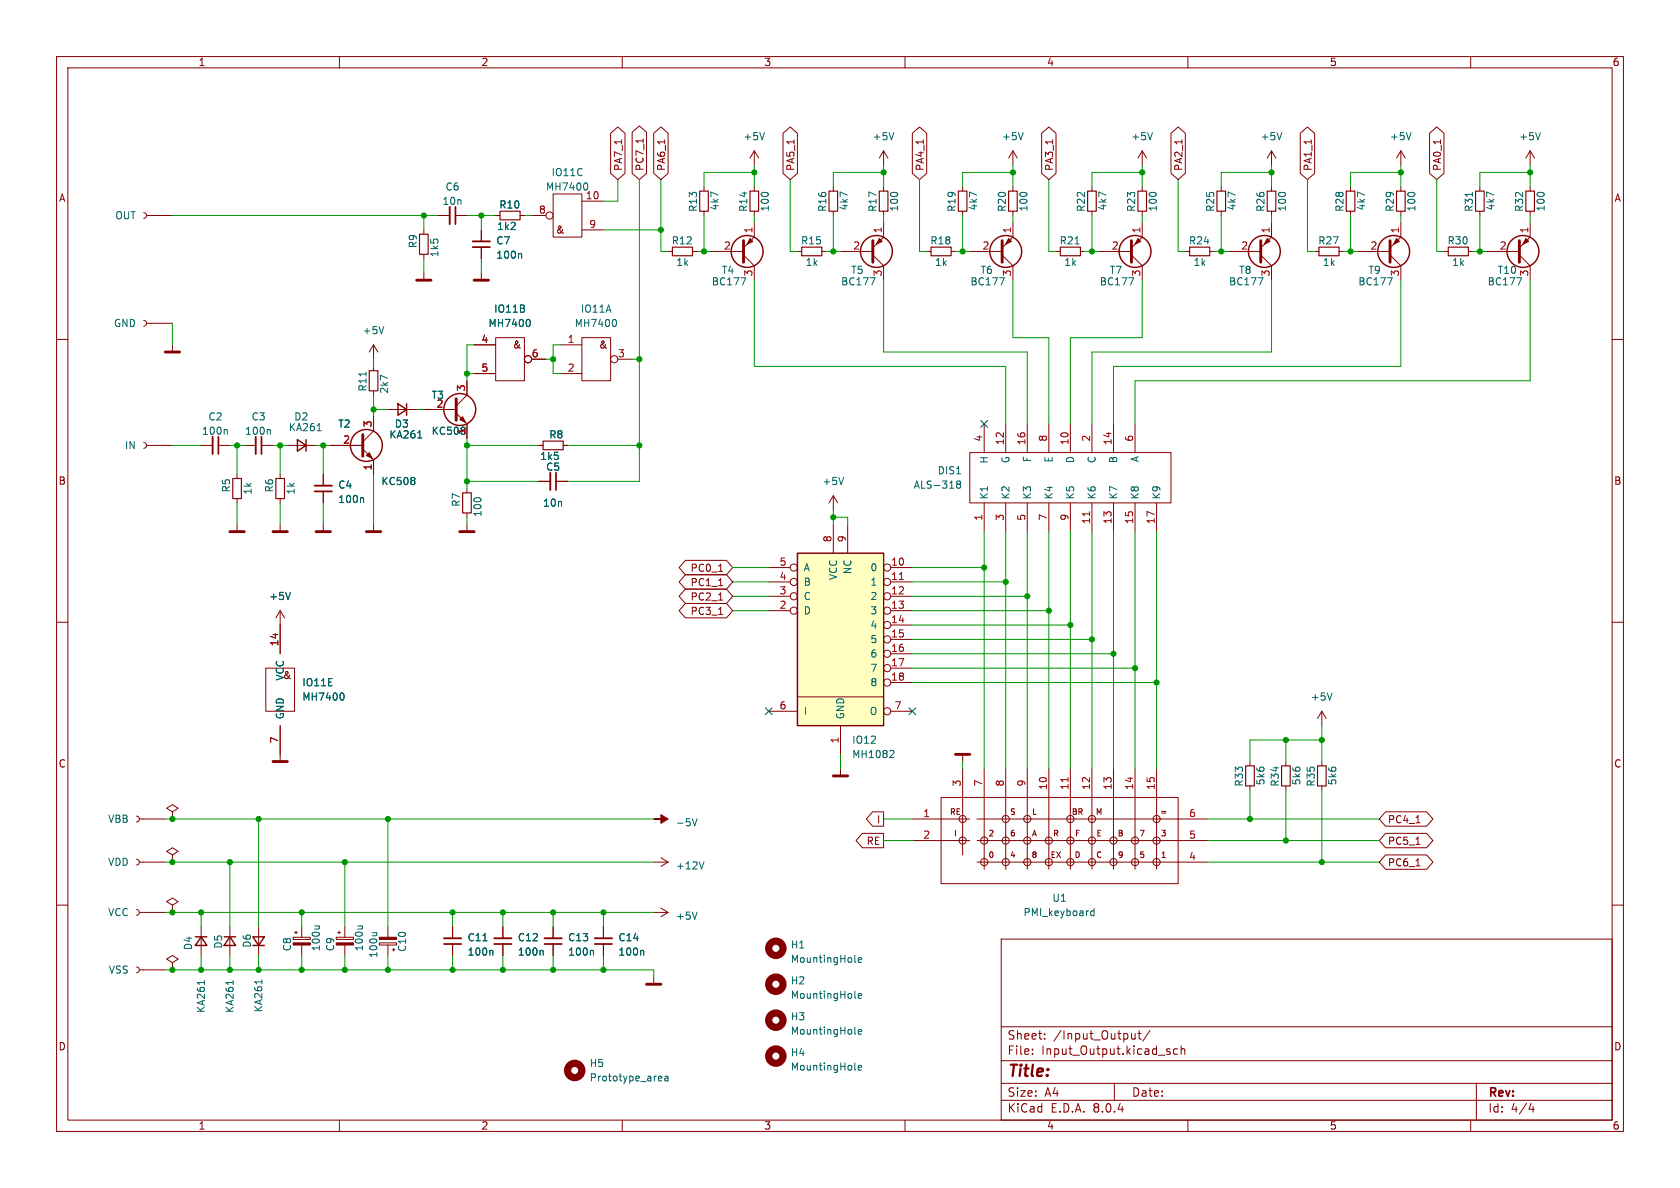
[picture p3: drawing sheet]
<svg xmlns="http://www.w3.org/2000/svg" width="297mm" height="210mm" viewBox="0 0 297 210" stroke-linecap="round" stroke-linejoin="round" font-family="sans-serif">
<g fill="none" stroke="#840000" stroke-width=".18">
<path d="M10 10h277v190h-277zM12 12h273v186h-273zM60 10v2M110 10v2M160 10v2M210 10v2M260 10v2M77.5 38.1h2M80.5 38.1h2M87.6 38.1h.8M91.9 38.1h.8M94 38.1h2.5"/>
<path d="M97.8 34.3h5.1v7.6h-5.1zM102.9 35.6h3.8M270.5 26.7v2.5M270.5 33v.8M270.5 37.3v.8M270.5 26.7l-.8 1.2M270.5 26.7l.8 1.2M10 60h2M74.9 40.6v.8M74.9 45v.7M74.9 48.3v1.2M85.1 40.6v2.1"/>
<path d="M85.1 43.7v2M85.1 48.3v1.2M87.6 59.7h5.1v7.6h-5.1zM102.9 59.7h5v7.6h-5zM102.9 40.6h3.8M285 60h2M68.6 72.4h5.1M74.9 72.4h5.7M80.6 73l1.9 1.9v2.6M82.5 67.3v2.6l-1.9 1.9M83.8 61h3.8M83.8 66h3.8"/>
<path d="M94 63.5h2.5M99.1 61h3.8M99.1 66h3.8M109.2 63.5h2.6M57.1 83.8v2.1M57.1 86.9v2M57.1 92.7v1.3M66 92.7v1.3M82.5 92.7v1.3M10 110h2M285 110h2M233.7 134.6v.8"/>
<path d="M233.7 138.9v.8M10 160h2M285 160h2M35.6 163.8v5.1M40.6 163.8v5.1M59.4 165.7h3.1v.4h-3.1zM59.7 164.8h.5M59.9 164.6v.5M61 163.8v1.9M61 167.1v1.8M67.1 166.7h3v.4h-3zM68.6 163.8v1.9"/>
<path d="M68.6 167.1v1.8M69.3 167.9h.5M69.6 167.6v.5M88.9 163.8v2.1M88.9 166.9v2M97.8 163.8v2.1M97.8 166.9v2M177 166h108v32h-108zM60 198v2M110 198v2M160 198v2M177 194.5h108"/>
<path d="M177 191.5h108M177 187.5h108M177 181.5h108M182.5 186.3v.1M182.5 185.5v.1M184.7 183.6v.1M184.7 182.8v.1M197 191.5v3M200.7 182.7v1M200.7 183.6l-.2 .1-.4-.1M201.2 182.7h.5M201.4 182.2v1.3l.3 .2"/>
<path d="M203.3 182.1l-1.3 2M206.5 185.9l.3 .1 .1 .2-.2 .2h-.3M206.5 185.4l.3 .1M208.2 185.5l-.5-.1-.2 .3v.4l.1 .2h.6M208.8 185.5l.2-.1 .4 .1 .1 .9M208.8 184.9v1.5M210 198v2M260 198v2M261 191.5v6.5M270.7 195l-.4 1.1h.9M271 195.6v1"/>
<circle cx="97.2" cy="38.1" r=".63"/>
<circle cx="93.3" cy="63.5" r=".63"/>
<circle cx="108.6" cy="63.5" r=".63"/>
</g>
<path d="M73.7 49.5h2.5M83.8 49.5h2.6M80.6 70.5v3.8M55.9 94h2.5M64.8 94h2.5M81.3 94h2.5" fill="none" stroke="#840000" stroke-width=".51"/>
<g fill="none" stroke="#840000" stroke-width=".25">
<path d="M70.4 71.4l1.5 1-1.5 1zM71.9 71.4v2M34.5 165.6h2.1M35.6 165.6l1 1.5h-2.1zM39.6 165.6h2.1M40.6 165.6l1.1 1.5h-2.1z"/>
<circle cx="81.3" cy="72.4" r="2.82"/>
</g>
<g fill="none" stroke="#006464" stroke-width=".18">
<path d="M103.6 32.3l.2 .2 .1 .3-.1 .7M272.3 23.4l-.4 1.3M92 44.8l.2 .2v.7M93.4 56.5a.79 .79 0 0 1 0 1.2M108.7 56.5a.79 .79 0 0 1 0 1.2M73.9 77.4h.7M82.1 75.6l.1 .2M64.1 88l.2 .2v.6M36.1 173.3v.8M41.2 173.3v.8M63.2 163.7h.9M64 163.7l.1 .2"/>
<path d="M65.8 164.9h.8M66.5 164.9l.1 .2M95.8 168l.2 .2v.6M104.7 168l.2 .2v.6"/>
</g>
<path d="M79.5 36.6v3M83.6 42.7h3M55.6 85.9h3.1M87.4 165.9h3M96.3 165.9h3" fill="none" stroke="#840000" stroke-width=".33"/>
<path d="M80.5 36.6v3M83.6 43.7h3M55.6 86.9h3.1M87.4 166.9h3M96.3 166.9h3" fill="none" stroke="#840000" stroke-width=".3"/>
<path d="M88.4 37.3h3.5v1.6h-3.5zM269.7 33.8h1.6v3.5h-1.6zM74.2 41.4h1.5v3.6h-1.5zM232.9 135.4h1.5v3.5h-1.5z" fill="none" stroke="#840000" stroke-width=".2"/>
<g fill="#840000" stroke="#840000" stroke-width=".18">
<path d="M67.1 165.7h3v.4h-3z"/>
<path d="M59.4 166.7h3.1v.4h-3.1z"/>
<path d="M81.3 74.2l.5-.5 .5 1z"/>
</g>
<path d="M141 97.8h15.2v30.5h-15.2z" fill="#ffffc2"/>
<g fill="none" stroke="#840000" stroke-width=".18">
<path d="M25.4 37.6l.4 .1 .1 .4-.1 .4-.4 .1M25.9 38.1h4.6M87.6 38.1h.8M91.9 38.1h.8M107.9 23.6l1.3-1.2 1.3 1.2v7l-1.3 1.2-1.3-1.2zM109.9 24.7v.7M111.8 23.4l1.2-1.1 1.3 1.1v7.2l-1.3 1.2-1.2-1.2zM113.7 24.5v.8M115.6 23.6l1.2-1.2 1.3 1.2v7l-1.3 1.2-1.2-1.2zM117.5 24.7v.7M124.5 33v.8M124.5 37.3v.8"/>
<path d="M133.3 39.4v2.5l-1.9 1.9M133.3 26.7v2.5M133.3 33v.8M133.3 37.3v.8M133.3 26.7l-.7 1.2M133.3 26.7l.8 1.2M138.4 23.6l1.3-1.2 1.3 1.2v7l-1.3 1.2-1.3-1.2zM140.4 24.7v.7M147.3 33v.8M147.3 37.3v.8M156.2 39.4v2.5l-1.9 1.9M156.2 26.7v2.5"/>
<path d="M156.2 33v.8M156.2 37.3v.8M156.2 26.7l-.8 1.2M156.2 26.7l.8 1.2M161.3 23.6l1.3-1.2 1.2 1.2v7l-1.2 1.2-1.3-1.2zM163.2 24.7v.7M170.2 33v.8M170.2 37.3v.8M179.1 39.4v2.5l-1.9 1.9M179.1 26.7v2.5M179.1 33v.8M179.1 37.3v.8"/>
<path d="M179.1 26.7l-.8 1.2M179.1 26.7l.7 1.2M184.1 23.6l1.3-1.2 1.3 1.2v7l-1.3 1.2-1.3-1.2zM186.1 24.7v.7M193 33v.8M193 37.3v.8M201.9 39.4v2.5l-1.9 1.9M201.9 26.7v2.5M201.9 33v.8M201.9 37.3v.8M201.9 26.7l-.7 1.2M201.9 26.7l.8 1.2"/>
<path d="M207 23.6l1.3-1.2 1.3 1.2v7l-1.3 1.2-1.3-1.2zM209 24.7v.7M215.9 33v.8M215.9 37.3v.8M224.8 39.4v2.5l-1.9 1.9M224.8 26.7v2.5M224.8 33v.8M224.8 37.3v.8M224.8 26.7l-.8 1.2M224.8 26.7l.8 1.2M229.9 23.6l1.2-1.2 1.3 1.2v7l-1.3 1.2-1.2-1.2zM231.8 24.7v.7"/>
<path d="M238.8 33v.8M238.8 37.3v.8M247.6 39.4v2.5l-1.9 1.9M247.6 26.7v2.5M247.6 33v.8M247.6 37.3v.8M247.6 26.7l-.7 1.2M247.6 26.7l.8 1.2M252.7 23.6l1.3-1.2 1.3 1.2v7l-1.3 1.2-1.3-1.2zM254.7 24.7v.7M261.6 33v.8M261.6 37.3v.8"/>
<path d="M270.5 39.4v2.5l-1.9 1.9M25.4 56.6l.4 .2 .1 .4-.1 .3-.4 .2M25.9 57.2h4.6M85.1 40.6v2.1M85.1 43.7v2M118.1 44.5h.8M122.4 44.5h.8M125.7 44.5h5.7M131.4 45.1l1.9 1.9v2.5M141 44.5h.7M145.3 44.5h.7M148.6 44.5h5.7"/>
<path d="M154.3 45.1l1.9 1.9v2.5M163.8 44.5h.8M168.1 44.5h.8M171.4 44.5h5.8M177.2 45.1l1.9 1.9v2.5M186.7 44.5h.8M191 44.5h.8M194.3 44.5h5.7M200 45.1l1.9 1.9v2.5M209.5 44.5h.8M213.9 44.5h.7M217.2 44.5h5.7"/>
<path d="M222.9 45.1l1.9 1.9v2.5M232.4 44.5h.8M236.7 44.5h.8M240 44.5h5.7M245.7 45.1l1.9 1.9v2.5M255.3 44.5h.7M259.6 44.5h.7M262.9 44.5h5.7M268.6 45.1l1.9 1.9v2.5M25.4 78.2l.4 .2 .1 .3-.1 .4-.4 .1M25.9 78.7h4.6M30.5 61v1.2"/>
<path d="M35.6 78.7h2M38.6 78.7h2M43.2 78.7h2M46.2 78.7h2.1M50.8 78.7h5.1M58.4 78.7h5.7M64.1 79.4l1.9 1.9v2.5M66 73.7v2.5l-1.9 1.9M66 61v2.5M66 64.8v.7M66 69.1v.8M66 61l-.7 1.2"/>
<path d="M66 61l.8 1.2M68.6 72.4h1.8M71.9 72.4h1.8M74.9 72.4h5.7M82.5 67.3v2.6M82.5 74.9v2.6M83.8 61h3.8M83.8 66h3.8M94 63.5h2.5M95.2 78.7h.8M99.6 78.7h.7M174 74.9v5.1"/>
<path d="M177.8 74.9v5.1M181.6 74.9v5.1M185.4 74.9v5.1M189.2 74.9v5.1M193 74.9v5.1M196.8 74.9v5.1M200.7 74.9v5.1M41.9 83.8v.8M41.9 88.1v.8M41.9 92.7v1.3M49.5 83.8v.8M49.5 88.1v.8"/>
<path d="M49.5 92.7v1.3M57.1 83.8v2.1M57.1 86.9v2M82.5 86.4v.7M82.5 90.7v.7M95.2 85.1h2.1M98.3 85.1h2M121.2 99.1h7.2l1.1 1.2-1.1 1.3h-7.2l-1.1-1.3zM147.3 87.6v2.6M147.3 92.7v5.1M147.3 87.6l-.7 1.3M147.3 87.6l.8 1.3"/>
<path d="M149.9 92.7v5.1M171.4 80h35.6v8.9h-35.6zM174 88.9v5.1M177.8 88.9v5.1M181.6 88.9v5.1M185.4 88.9v5.1M189.2 88.9v5.1M193 88.9v5.1M196.8 88.9v5.1M200.7 88.9v5.1M204.5 88.9v5.1M47 118.1h5.1v7.6h-5.1z"/>
<path d="M49.5 108v7.6M49.5 108l-.7 1.2M49.5 108l.8 1.2M121.2 101.6h7.2l1.1 1.3-1.1 1.2h-7.2l-1.1-1.2zM121.2 106.7h7.2l1.1 1.3-1.1 1.2h-7.2l-1.1-1.2zM121.2 104.1h7.2l1.1 1.3-1.1 1.3h-7.2l-1.1-1.3zM127 103.5h.8M127 108.6h.8M127 106.1h.8M127 101h.8M135.9 100.3h3.8M135.9 102.9h3.8"/>
<path d="M135.9 105.4h3.8M135.9 108h3.8M157.5 100.3h3.8M157.5 102.9h3.8M157.5 105.4h3.8M157.5 108h3.8M157.5 110.5h3.8M157.5 113h3.8M157.5 115.6h3.8M157.5 118.1h3.8M49.5 128.3v6.3M135.9 125.7h5.1"/>
<path d="M141 123.2h15.2M148.6 128.3v5.1M148.6 135.9v1.3M157.5 120.7h3.8M157.5 125.7h3.8M170.2 133.4v1.2M170.2 135.9v15.2M174 135.9v17.8M177.8 135.9v17.8M181.6 135.9v17.8M185.4 135.9v17.8M189.2 135.9v17.8"/>
<path d="M193 135.9v17.8M196.8 135.9v17.8M200.7 135.9v17.8M204.5 135.9v17.8M221 134.6v.8M221 138.9v.8M227.3 134.6v.8M227.3 138.9v.8M233.7 125.7l-.8 1.3M233.7 125.7v2.6M233.7 125.7l.7 1.3M24.1 144.3l.4 .1 .1 .4-.1 .3-.4 .2"/>
<path d="M24.1 151.9l.4 .1 .1 .4-.1 .4-.4 .1M24.6 144.8h4.6M24.6 152.4h4.6M30.5 143.5l1-.6-1-.7-1 .7 1 .6v1.3M30.5 144.8h.1M30.5 151.1l1-.6-1-.6-1 .6 1 .6v1.3M30.5 152.4h.1M115.6 152.4h2.5M116.8 151.6l1.3 .8M118.1 152.4l-1.3 .8M152.5 147.3h3.7v2.6h-3.7l-1.2-1.3zM154.3 143.5h1.9v2.6h-1.9l-1.1-1.3z"/>
<path d="M161.3 144.8h10.1M161.3 148.6h10.1M166.4 141h41.9v15.2h-41.9zM172.7 144.8h40.7M172.7 152.4h40.7M172.7 148.6h40.7M245 143.5h7.2l1.1 1.3-1.1 1.3h-7.2l-1.2-1.3zM245 147.3h7.2l1.1 1.3-1.1 1.3h-7.2l-1.2-1.3zM245 151.1h7.2l1.1 1.3-1.1 1.3h-7.2l-1.2-1.3zM250.3 145.5h.8M250.3 149.3h.8M250.3 153.1h.8"/>
<path d="M24.1 160.8l.4 .1 .1 .4-.1 .3-.4 .2M24.1 170.9l.4 .2 .1 .4-.1 .3-.4 .2M24.6 161.3h4.6M24.6 171.5h4.6M30.5 170.2l1-.7-1-.6-1 .6 1 .7v1.3M30.5 171.5h.1M30.5 160l1-.6-1-.6-1 .6 1 .6v1.3M30.5 161.3h.1M45.7 163.8v5.1M51.8 165.7h3.1v.4h-3.1zM52.1 164.8h.5M52.3 164.6v.5"/>
<path d="M53.3 163.8v1.9M53.3 167.1v1.8M80 163.8v2.1M80 166.9v2M88.9 163.8v2.1M88.9 166.9v2M97.8 163.8v2.1M97.8 166.9v2M106.7 163.8v2.1M106.7 166.9v2M115.6 161.3h2.5M115.6 172.7v1.3"/>
<path d="M116.8 160.5l1.3 .8M118.1 161.3l-1.3 .8"/>
<circle cx="93.3" cy="63.5" r=".63"/>
<circle cx="140.3" cy="100.3" r=".63"/>
<circle cx="140.3" cy="102.9" r=".63"/>
<circle cx="140.3" cy="107.9" r=".63"/>
<circle cx="140.3" cy="105.4" r=".63"/>
<circle cx="156.8" cy="118.1" r=".63"/>
<circle cx="156.8" cy="102.9" r=".63"/>
<circle cx="156.8" cy="115.6" r=".63"/>
<circle cx="156.8" cy="110.5" r=".63"/>
<circle cx="156.8" cy="107.9" r=".63"/>
<circle cx="156.8" cy="113" r=".63"/>
<circle cx="156.8" cy="100.3" r=".63"/>
<circle cx="156.8" cy="105.4" r=".63"/>
<circle cx="156.8" cy="120.6" r=".63"/>
<circle cx="156.8" cy="125.7" r=".63"/>
<circle cx="170.2" cy="144.8" r=".63"/>
<circle cx="170.2" cy="148.6" r=".63"/>
<circle cx="174" cy="152.4" r=".63"/>
<circle cx="174" cy="148.6" r=".63"/>
<circle cx="177.8" cy="148.6" r=".63"/>
<circle cx="177.8" cy="152.4" r=".63"/>
<circle cx="177.8" cy="144.8" r=".63"/>
<circle cx="181.6" cy="152.4" r=".63"/>
<circle cx="181.6" cy="148.6" r=".63"/>
<circle cx="181.6" cy="144.8" r=".63"/>
<circle cx="185.4" cy="152.4" r=".63"/>
<circle cx="185.4" cy="148.6" r=".63"/>
<circle cx="189.2" cy="152.4" r=".63"/>
<circle cx="189.2" cy="144.8" r=".63"/>
<circle cx="189.2" cy="148.6" r=".63"/>
<circle cx="193" cy="152.4" r=".63"/>
<circle cx="193" cy="144.8" r=".63"/>
<circle cx="193" cy="148.6" r=".63"/>
<circle cx="196.8" cy="148.6" r=".63"/>
<circle cx="196.8" cy="152.4" r=".63"/>
<circle cx="200.7" cy="148.6" r=".63"/>
<circle cx="200.7" cy="152.4" r=".63"/>
<circle cx="204.5" cy="148.6" r=".63"/>
<circle cx="204.5" cy="152.4" r=".63"/>
<circle cx="204.5" cy="144.8" r=".63"/>
</g>
<g fill="none" stroke="#840000" stroke-width=".25">
<path d="M52.6 77.7l1.5 1-1.5 1.1zM54.1 77.7v2.1M141 97.8h15.2v30.5h-15.2zM44.7 165.6h2l-1 1.5zM44.7 167.1h2"/>
<circle cx="132.1" cy="44.4" r="2.82"/>
<circle cx="154.9" cy="44.4" r="2.82"/>
<circle cx="177.8" cy="44.4" r="2.82"/>
<circle cx="200.7" cy="44.4" r="2.82"/>
<circle cx="223.5" cy="44.4" r="2.82"/>
<circle cx="246.4" cy="44.4" r="2.82"/>
<circle cx="269.2" cy="44.4" r="2.82"/>
<circle cx="64.8" cy="78.7" r="2.82"/>
</g>
<path d="M192.6 90.5v.7M159 102.5h.7M188.8 137.5v.7" fill="none" stroke="#a90000" stroke-width=".18"/>
<g fill="none" stroke="#006464" stroke-width=".18">
<path d="M135.2 23.4l-.5 1.3M158 23.4l-.4 1.3M180.9 23.4l-.4 1.3M203.7 23.4l-.4 1.3M226.6 23.4l-.4 1.3M249.5 23.4l-.5 1.3M260.3 34v.7M67.9 57.7l-.5 1.3M92 44.8l.2 .2v.7M93.4 56.5a.79 .79 0 0 1 0 1.2M131 49.1h.8l-.5 1.3M153.8 49.1h.9l-.6 1.3"/>
<path d="M176.7 49.1h.8l-.5 1.3M190.1 43.1h.7M199.6 49.1h.8l-.5 1.3M222.4 49.1h.9l-.6 1.3M245.3 49.1h.8l-.5 1.3M268.1 49.1h.9l-.6 1.3M40 75.9l.2 .2v.7M47.6 75.9l.2 .2v.7M56.1 76.1h.7M64.7 65.8v.7M73.9 77.4h.7M82.1 75.6l.1 .2"/>
<path d="M64.1 88l.2 .2v.6M73.2 84.5l.1 .1-.1 .3M73.2 85l.1 .2-.1 .4M149.1 84.4l-.4 1.3M169.3 85.6l-.2-.3 .2-.3h.3l.2 .3-.2 .3M169.3 85.6l-.2 .2v.3l.2 .2h.3l.2-.2v-.4l-.2-.1M169.3 85.6h.3M51.3 104.7l-.4 1.3M60.5 122.5a.79 .79 0 0 1 0 1.3M157.5 132.7h.4l.1 .3-.8 .9h.8M235.5 122.5l-.4 1.3M122.4 144.7l.4 1.3 .4-1.3"/>
<path d="M124.5 152.3l-.5 1.3M46.3 173.2v.7M55.6 163.7h.9M56.3 163.7l.2 .2M85.4 166.3h.7M87 168l.1 .2v.6M95.8 168l.2 .2v.6M104.7 168l.2 .2v.6M113.6 168l.2 .2v.6M123.2 161.2l-.4 1.3M151.1 176.3l.2 .2M151.1 169.9l.2 .2"/>
<path d="M151.7 176.1l.6-.2v-.2l-.4-.1-.2 .2 .1 .6h.5M151.7 169.7l.6-.1v-.3h-.4l-.2 .2 .1 .6h.5M193.4 160.6v1.3M193.4 161.1l-.4-.1-.2 .3 .1 .5h.5M116.6 190.2l.4 .1v.2l-.6 .2M117 191l-.4 .1M117.6 190.3h.4l.1 .8M118.1 190.5l-.4 .1-.2 .2 .2 .3 .4-.1M151.1 189l.2 .2M151.1 182.6l.2 .2M151.7 182.4l.6-.1v-.3h-.4l-.2 .2 .1 .6h.5M151.7 188.8l.6-.2v-.2l-.4-.1-.2 .2 .1 .6h.5"/>
</g>
<g fill="none" stroke="#840000" stroke-width=".51">
<path d="M131.4 42.5v3.9M154.3 42.5v3.9M177.2 42.5v3.9M200 42.5v3.9M222.9 42.5v3.9M245.7 42.5v3.9M268.6 42.5v3.9M29.2 62.2h2.5M64.1 76.8v3.8M40.6 94h2.6M48.3 94h2.5M48.3 134.6h2.5"/>
<path d="M147.3 137.2h2.6M168.9 133.4h2.5M114.3 174h2.5"/>
</g>
<g fill="none" stroke="#840000" stroke-width=".2">
<path d="M123.7 33.8h1.5v3.5h-1.5zM132.6 33.8h1.5v3.5h-1.5zM146.6 33.8h1.5v3.5h-1.5zM155.4 33.8h1.6v3.5h-1.6zM169.4 33.8h1.5v3.5h-1.5zM178.3 33.8h1.5v3.5h-1.5zM192.3 33.8h1.5v3.5h-1.5zM201.2 33.8h1.5v3.5h-1.5zM215.1 33.8h1.6v3.5h-1.6zM224 33.8h1.6v3.5h-1.6zM238 33.8h1.5v3.5h-1.5zM246.9 33.8h1.5v3.5h-1.5z"/>
<path d="M260.9 33.8h1.5v3.5h-1.5zM118.9 43.7h3.5v1.5h-3.5zM141.7 43.7h3.6v1.5h-3.6zM164.6 43.7h3.5v1.5h-3.5zM187.5 43.7h3.5v1.5h-3.5zM210.3 43.7h3.6v1.5h-3.6zM233.2 43.7h3.5v1.5h-3.5zM256 43.7h3.6v1.5h-3.6zM65.3 65.5h1.5v3.6h-1.5zM96 78h3.6v1.5h-3.6zM41.1 84.6h1.6v3.5h-1.6zM48.8 84.6h1.5v3.5h-1.5z"/>
<path d="M81.8 87.1h1.5v3.6h-1.5zM220.2 135.4h1.5v3.5h-1.5zM226.6 135.4h1.5v3.5h-1.5z"/>
</g>
<path d="M37.6 77.2v3.1M45.2 77.2v3.1M97.3 83.6v3M78.5 165.9h3M105.2 165.9h3" fill="none" stroke="#840000" stroke-width=".33"/>
<path d="M38.6 77.2v3.1M46.2 77.2v3.1M98.3 83.6v3M78.5 166.9h3M105.2 166.9h3" fill="none" stroke="#840000" stroke-width=".3"/>
<g fill="#840000" stroke="#840000" stroke-width=".18">
<path d="M51.8 166.7h3.1v.4h-3.1z"/>
<path d="M246.9 42.2l.5 .5-1 .5z"/>
<path d="M65.3 80l.5 1-1-.5z"/>
<path d="M115.6 144.8h1.2v-.8l1.3 .8-1.3 .7v-.7z"/>
<path d="M178.3 42.2l.5 .5-1 .5z"/>
<path d="M155.4 42.2l.6 .5-1.1 .5z"/>
<path d="M224 42.2l.5 .5-1 .5z"/>
<path d="M201.2 42.2l.5 .5-1 .5z"/>
<path d="M132.6 42.2l.5 .5-1 .5z"/>
<path d="M269.7 42.2l.6 .5-1.1 .5z"/>
</g>
<g fill="none" stroke="#840000" stroke-width="1.3">
<circle cx="137.2" cy="167.6" r="1.27"/>
<circle cx="137.2" cy="174" r="1.27"/>
<circle cx="101.6" cy="189.2" r="1.27"/>
<circle cx="137.2" cy="186.7" r="1.27"/>
<circle cx="137.2" cy="180.3" r="1.27"/>
</g>
<g fill="none" stroke="#009600" stroke-width=".18">
<path d="M30.5 38.1h47M74.9 38.1v2.5M82.5 38.1h5.1M85.1 38.1v2.5M92.7 38.1h1.3M109.2 31.8v3.8h-2.5M113 31.8v53.3h-12.7M116.8 31.8v12.7h1.3M124.5 38.1v6.4M133.3 30.5h-8.8v2.5M133.3 29.2v3.8M133.3 38.1v1.3"/>
<path d="M139.7 31.8v12.7h1.3M147.3 38.1v6.4M156.2 30.5h-8.9v2.5M156.2 29.2v3.8M156.2 38.1v1.3M162.6 31.8v12.7h1.2M170.2 38.1v6.4M179.1 30.5h-8.9v2.5M179.1 29.2v3.8M179.1 38.1v1.3M185.4 31.8v12.7h1.3M193 38.1v6.4"/>
<path d="M201.9 30.5h-8.9v2.5M201.9 29.2v3.8M201.9 38.1v1.3M208.3 31.8v12.7h1.2M215.9 38.1v6.4M224.8 29.2v3.8M224.8 38.1v1.3M224.8 30.5h-8.9v2.5M231.1 31.8v12.7h1.3M238.8 38.1v6.4M247.6 29.2v3.8M247.6 38.1v1.3"/>
<path d="M247.6 30.5h-8.8v2.5M254 31.8v12.7h1.3M261.6 38.1v6.4M270.5 29.2v3.8M270.5 38.1v1.3M270.5 30.5h-8.9v2.5M30.5 57.2v3.8M74.9 45.7v2.6M85.1 45.7v2.6M106.7 40.6h10.1M123.2 44.5h2.5M133.3 49.5v15.3h44.5v10.1"/>
<path d="M146 44.5h2.6M156.2 49.5v12.7h25.4v12.7M168.9 44.5h2.5M179.1 49.5v10.2h6.3v15.2M191.8 44.5h2.5M201.9 49.5v10.2h-12.7v15.2M214.6 44.5h2.6M224.8 49.5v12.7h-31.8v12.7M237.5 44.5h2.5M247.6 49.5v15.3h-50.8v10.1M260.3 44.5h2.6M270.5 49.5v17.8h-69.8v7.6"/>
<path d="M30.5 78.7h5.1M40.6 78.7h2.6M41.9 78.7v5.1M48.3 78.7h2.5M49.5 78.7v5.1M55.9 78.7h2.5M57.1 78.7v5.1M66 63.5v1.3M66 69.9v3.8M66 72.4h2.6M73.7 72.4h1.2M82.5 78.7h12.7"/>
<path d="M82.5 77.5v8.9M82.5 66h1.3M83.8 61h-1.3v6.3M96.5 63.5h1.3M99.1 61h-1.3v5h1.3M100.3 78.7h12.7M111.8 63.5h1.2M41.9 88.9v3.8M49.5 88.9v3.8M57.1 88.9v3.8M66 83.8v8.9M82.5 85.1h12.7"/>
<path d="M82.5 91.4v1.3M147.3 91.4h2.6v1.3M147.3 90.2v2.5M174 94v41.9M177.8 94v41.9M181.6 94v41.9M185.4 94v41.9M189.2 94v41.9M193 94v41.9M196.8 94v41.9M200.7 94v41.9M204.5 94v41.9"/>
<path d="M129.5 100.3h6.4M129.5 102.9h6.4M129.5 105.4h6.4M129.5 108h6.4M161.3 100.3h12.7M161.3 102.9h16.5M161.3 105.4h20.3M161.3 108h24.1M161.3 118.1h39.4M161.3 115.6h35.5M161.3 110.5h27.9M161.3 113h31.7"/>
<path d="M148.6 133.4v2.5M161.3 120.7h43.2M170.2 134.6v1.3M221 139.7v5.1M227.3 130.8v3.8M227.3 139.7v8.9M233.7 130.8h-12.7v3.8M233.7 128.3v6.3M233.7 139.7v12.7M29.2 152.4h86.4M29.2 144.8h86.4M40.6 152.4v11.4"/>
<path d="M45.7 144.8v19M61 152.4v11.4M68.6 144.8v19M156.2 144.8h5.1M156.2 148.6h5.1M213.4 152.4h30.4M213.4 144.8h30.4M213.4 148.6h30.4M29.2 171.5h86.4v1.2M29.2 161.3h86.4M35.6 161.3v2.5M35.6 168.9v2.6"/>
<path d="M40.6 168.9v2.6M45.7 168.9v2.6M53.3 161.3v2.5M53.3 168.9v2.6M61 168.9v2.6M68.6 168.9v2.6M80 161.3v2.5M80 168.9v2.6M88.9 161.3v2.5M88.9 168.9v2.6M97.8 161.3v2.5M97.8 168.9v2.6"/>
<path d="M106.7 161.3v2.5M106.7 168.9v2.6"/>
</g>
<path d="M173.4 74.3l1.2 1.2M174.6 74.3l-1.2 1.2M135.3 125.1l1.2 1.2M136.5 125.1l-1.2 1.2M160.7 125.1l1.2 1.2M161.9 125.1l-1.2 1.2" fill="none" stroke="#000084" stroke-width=".18"/>
<g fill="#009600" stroke="#009600" stroke-width=".18">
<circle cx="82.5" cy="66" r=".46"/>
<circle cx="85.1" cy="38.1" r=".46"/>
<circle cx="97.8" cy="63.5" r=".46"/>
<circle cx="30.5" cy="152.4" r=".46"/>
<circle cx="30.5" cy="144.8" r=".46"/>
<circle cx="61" cy="171.5" r=".46"/>
<circle cx="40.6" cy="152.4" r=".46"/>
<circle cx="45.7" cy="144.8" r=".46"/>
<circle cx="80" cy="161.3" r=".46"/>
<circle cx="80" cy="171.5" r=".46"/>
<circle cx="97.8" cy="161.3" r=".46"/>
<circle cx="61" cy="152.4" r=".46"/>
<circle cx="53.3" cy="161.3" r=".46"/>
<circle cx="68.6" cy="144.8" r=".46"/>
<circle cx="106.7" cy="161.3" r=".46"/>
<circle cx="68.6" cy="171.5" r=".46"/>
<circle cx="88.9" cy="171.5" r=".46"/>
<circle cx="88.9" cy="161.3" r=".46"/>
<circle cx="97.8" cy="171.5" r=".46"/>
<circle cx="106.7" cy="171.5" r=".46"/>
<circle cx="49.5" cy="78.7" r=".46"/>
<circle cx="74.9" cy="38.1" r=".46"/>
<circle cx="41.9" cy="78.7" r=".46"/>
<circle cx="57.1" cy="78.7" r=".46"/>
<circle cx="66" cy="72.4" r=".46"/>
<circle cx="82.5" cy="78.7" r=".46"/>
<circle cx="82.5" cy="85.1" r=".46"/>
<circle cx="45.7" cy="171.5" r=".46"/>
<circle cx="53.3" cy="171.5" r=".46"/>
<circle cx="30.5" cy="171.5" r=".46"/>
<circle cx="35.6" cy="171.5" r=".46"/>
<circle cx="30.5" cy="161.3" r=".46"/>
<circle cx="35.6" cy="161.3" r=".46"/>
<circle cx="40.6" cy="171.5" r=".46"/>
<circle cx="196.8" cy="115.6" r=".46"/>
<circle cx="200.7" cy="118.1" r=".46"/>
<circle cx="204.5" cy="120.7" r=".46"/>
<circle cx="227.3" cy="130.8" r=".46"/>
<circle cx="233.7" cy="152.4" r=".46"/>
<circle cx="227.3" cy="148.6" r=".46"/>
<circle cx="215.9" cy="44.5" r=".46"/>
<circle cx="233.7" cy="130.8" r=".46"/>
<circle cx="221" cy="144.8" r=".46"/>
<circle cx="174" cy="100.3" r=".46"/>
<circle cx="177.8" cy="102.9" r=".46"/>
<circle cx="181.6" cy="105.4" r=".46"/>
<circle cx="147.3" cy="91.4" r=".46"/>
<circle cx="156.2" cy="30.5" r=".46"/>
<circle cx="170.2" cy="44.5" r=".46"/>
<circle cx="147.3" cy="44.5" r=".46"/>
<circle cx="179.1" cy="30.5" r=".46"/>
<circle cx="193" cy="44.5" r=".46"/>
<circle cx="201.9" cy="30.5" r=".46"/>
<circle cx="113" cy="78.7" r=".46"/>
<circle cx="113" cy="63.5" r=".46"/>
<circle cx="124.5" cy="44.5" r=".46"/>
<circle cx="116.8" cy="40.6" r=".46"/>
<circle cx="133.3" cy="30.5" r=".46"/>
<circle cx="185.4" cy="108" r=".46"/>
<circle cx="193" cy="113" r=".46"/>
<circle cx="189.2" cy="110.5" r=".46"/>
<circle cx="247.6" cy="30.5" r=".46"/>
<circle cx="261.6" cy="44.5" r=".46"/>
<circle cx="270.5" cy="30.5" r=".46"/>
<circle cx="238.8" cy="44.5" r=".46"/>
<circle cx="224.8" cy="30.5" r=".46"/>
</g>
<text font-size="2.8" fill="#840000" x="178" y="190.9">Title:</text>
<g font-size="2.1" fill="#840000">
<text x="178" y="184">Sheet:</text>
<text x="186.2" y="184">/Input_Output/</text>
<text x="178" y="186.7">File:</text>
<text x="184.1" y="186.7">Input_Output.kicad_sch</text>
<text x="178" y="196.9">KiCad</text>
<text x="178" y="194.1">Size:</text>
<text x="184.7" y="194.1">A4</text>
<text x="185.7" y="196.9">E.D.A.</text>
<text x="193.3" y="196.9">8.0.4</text>
<text x="200" y="194.1">Date:</text>
<text x="263" y="194.3">Rev:</text>
<text x="263" y="196.9">Id:</text>
<text x="267.1" y="196.9">4/4</text>
</g>
<g font-size="1.8" fill="#840000">
<text x="35" y="11.9">1</text>
<text x="85" y="11.9">2</text>
<text x="135" y="11.9">3</text>
<text x="185" y="11.9">4</text>
<text x="235" y="11.9">5</text>
<text x="285" y="11.9">6</text>
<text x="10.3" y="35.9">A</text>
<text x="110.2" y="30.3" transform="rotate(-90 110.2 30.3)">PA7_1</text>
<text x="114" y="30.3" transform="rotate(-90 114 30.3)">PC7_1</text>
<text x="117.8" y="30.3" transform="rotate(-90 117.8 30.3)">PA6_1</text>
<text x="140.7" y="30.3" transform="rotate(-90 140.7 30.3)">PA5_1</text>
<text x="163.5" y="30.3" transform="rotate(-90 163.5 30.3)">PA4_1</text>
<text x="186.4" y="30.3" transform="rotate(-90 186.4 30.3)">PA3_1</text>
<text x="209.2" y="30.3" transform="rotate(-90 209.2 30.3)">PA2_1</text>
<text x="232.1" y="30.3" transform="rotate(-90 232.1 30.3)">PA1_1</text>
<text x="255" y="30.3" transform="rotate(-90 255 30.3)">PA0_1</text>
<text x="285.3" y="35.9">A</text>
<text x="98.2" y="41.5">&amp;</text>
<text x="90.5" y="61.8">&amp;</text>
<text x="105.8" y="61.8">&amp;</text>
<text x="10.3" y="85.9">B</text>
<text x="285.3" y="85.9">B</text>
<text x="122" y="101.3">PC0_1</text>
<text x="122" y="103.8">PC1_1</text>
<text x="122" y="106.4">PC2_1</text>
<text x="122" y="108.9">PC3_1</text>
<text x="10.3" y="135.9">C</text>
<text x="285.3" y="135.9">C</text>
<text x="153.1" y="149.5">RE</text>
<text x="154.9" y="145.7">I</text>
<text x="245.3" y="145.7">PC4_1</text>
<text x="245.3" y="149.5">PC5_1</text>
<text x="245.3" y="153.4">PC6_1</text>
<text x="10.3" y="185.9">D</text>
<text x="285.3" y="185.9">D</text>
<text x="35" y="199.9">1</text>
<text x="85" y="199.9">2</text>
<text x="135" y="199.9">3</text>
<text x="185" y="199.9">4</text>
<text x="235" y="199.9">5</text>
<text x="285" y="199.9">6</text>
</g>
<g font-size="1.8" fill="#006464">
<text x="131.3" y="25">+5V</text>
<text x="154.2" y="25">+5V</text>
<text x="177" y="25">+5V</text>
<text x="199.9" y="25">+5V</text>
<text x="222.8" y="25">+5V</text>
<text x="245.6" y="25">+5V</text>
<text x="268.5" y="25">+5V</text>
<text x="78.7" y="33.9">C6</text>
<text x="96.4" y="33.9">MH7400</text>
<text x="97.4" y="31.3">IO11C</text>
<text x="103.5" y="35.3">10</text>
<text x="20.3" y="39">OUT</text>
<text x="78.1" y="36.4">10n</text>
<text x="87.8" y="40.9">1k2</text>
<text x="88.2" y="37.1">R10</text>
<text x="123.4" y="37.6" transform="rotate(-90 123.4 37.6)">R13</text>
<text x="127.2" y="37.3" transform="rotate(-90 127.2 37.3)">4k7</text>
<text x="132.3" y="37.6" transform="rotate(-90 132.3 37.6)">R14</text>
<text x="136.1" y="37.5" transform="rotate(-90 136.1 37.5)">100</text>
<text x="146.3" y="37.6" transform="rotate(-90 146.3 37.6)">R16</text>
<text x="150.1" y="37.3" transform="rotate(-90 150.1 37.3)">4k7</text>
<text x="155.2" y="37.6" transform="rotate(-90 155.2 37.6)">R17</text>
<text x="159" y="37.5" transform="rotate(-90 159 37.5)">100</text>
<text x="169.1" y="37.6" transform="rotate(-90 169.1 37.6)">R19</text>
<text x="172.9" y="37.3" transform="rotate(-90 172.9 37.3)">4k7</text>
<text x="178" y="37.6" transform="rotate(-90 178 37.6)">R20</text>
<text x="181.8" y="37.5" transform="rotate(-90 181.8 37.5)">100</text>
<text x="192" y="37.6" transform="rotate(-90 192 37.6)">R22</text>
<text x="195.8" y="37.3" transform="rotate(-90 195.8 37.3)">4k7</text>
<text x="200.9" y="37.6" transform="rotate(-90 200.9 37.6)">R23</text>
<text x="204.7" y="37.5" transform="rotate(-90 204.7 37.5)">100</text>
<text x="214.9" y="37.6" transform="rotate(-90 214.9 37.6)">R25</text>
<text x="218.7" y="37.3" transform="rotate(-90 218.7 37.3)">4k7</text>
<text x="223.7" y="37.6" transform="rotate(-90 223.7 37.6)">R26</text>
<text x="227.6" y="37.5" transform="rotate(-90 227.6 37.5)">100</text>
<text x="237.7" y="37.6" transform="rotate(-90 237.7 37.6)">R28</text>
<text x="241.5" y="37.3" transform="rotate(-90 241.5 37.3)">4k7</text>
<text x="246.6" y="37.6" transform="rotate(-90 246.6 37.6)">R29</text>
<text x="250.4" y="37.5" transform="rotate(-90 250.4 37.5)">100</text>
<text x="260.6" y="37.6" transform="rotate(-90 260.6 37.6)">R31</text>
<text x="264.4" y="37.3" transform="rotate(-90 264.4 37.3)">4k7</text>
<text x="269.5" y="37.6" transform="rotate(-90 269.5 37.6)">R32</text>
<text x="273.3" y="37.5" transform="rotate(-90 273.3 37.5)">100</text>
<text x="73.9" y="44" transform="rotate(-90 73.9 44)">R9</text>
<text x="77.7" y="45.6" transform="rotate(-90 77.7 45.6)">1k5</text>
<text x="87.6" y="43.4">C7</text>
<text x="87.6" y="45.9">100n</text>
<text x="118.7" y="43.4">R12</text>
<text x="119.5" y="47.2">1k</text>
<text x="141.5" y="43.4">R15</text>
<text x="142.3" y="47.2">1k</text>
<text x="164.4" y="43.4">R18</text>
<text x="165.2" y="47.2">1k</text>
<text x="187.2" y="43.4">R21</text>
<text x="188" y="47.2">1k</text>
<text x="210.1" y="43.4">R24</text>
<text x="210.9" y="47.2">1k</text>
<text x="233" y="43.4">R27</text>
<text x="233.8" y="47.2">1k</text>
<text x="255.8" y="43.4">R30</text>
<text x="256.6" y="47.2">1k</text>
<text x="125.7" y="50.6">BC177</text>
<text x="127.5" y="48.6">T4</text>
<text x="148.6" y="50.6">BC177</text>
<text x="150.4" y="48.6">T5</text>
<text x="171.5" y="50.6">BC177</text>
<text x="173.2" y="48.6">T6</text>
<text x="194.3" y="50.6">BC177</text>
<text x="196.1" y="48.6">T7</text>
<text x="217.2" y="50.6">BC177</text>
<text x="219" y="48.6">T8</text>
<text x="240" y="50.6">BC177</text>
<text x="241.8" y="48.6">T9</text>
<text x="262.9" y="50.6">BC177</text>
<text x="264.7" y="48.6">T10</text>
<text x="20" y="58">GND</text>
<text x="64" y="59.3">+5V</text>
<text x="86.3" y="58">MH7400</text>
<text x="87.3" y="55.5">IO11B</text>
<text x="101.5" y="58">MH7400</text>
<text x="102.6" y="55.5">IO11A</text>
<text x="65" y="69.3" transform="rotate(-90 65 69.3)">R11</text>
<text x="68.8" y="69.7" transform="rotate(-90 68.8 69.7)">2k7</text>
<text x="76.2" y="70.7">T3</text>
<text x="35.6" y="77.1">100n</text>
<text x="36.8" y="74.5">C2</text>
<text x="43.2" y="77.1">100n</text>
<text x="44.4" y="74.5">C3</text>
<text x="51" y="76.4">KA261</text>
<text x="51.9" y="74.5">D2</text>
<text x="59.7" y="75.8">T2</text>
<text x="68.7" y="77.7">KA261</text>
<text x="69.7" y="75.8">D3</text>
<text x="76.2" y="77.1">KC508</text>
<text x="97" y="77.7">R8</text>
<text x="22" y="79.6">IN</text>
<text x="95.4" y="81.5">1k5</text>
<text x="96.4" y="83.4">C5</text>
<text x="174.9" y="82.1" transform="rotate(-90 174.9 82.1)">H</text>
<text x="178.7" y="82" transform="rotate(-90 178.7 82)">G</text>
<text x="182.5" y="81.8" transform="rotate(-90 182.5 81.8)">F</text>
<text x="186.3" y="81.9" transform="rotate(-90 186.3 81.9)">E</text>
<text x="190.1" y="82" transform="rotate(-90 190.1 82)">D</text>
<text x="193.9" y="82" transform="rotate(-90 193.9 82)">C</text>
<text x="197.7" y="82" transform="rotate(-90 197.7 82)">B</text>
<text x="201.5" y="81.8" transform="rotate(-90 201.5 81.8)">A</text>
<text x="40.9" y="87.1" transform="rotate(-90 40.9 87.1)">R5</text>
<text x="44.7" y="87.5" transform="rotate(-90 44.7 87.5)">1k</text>
<text x="48.5" y="87.1" transform="rotate(-90 48.5 87.1)">R6</text>
<text x="52.3" y="87.5" transform="rotate(-90 52.3 87.5)">1k</text>
<text x="59.7" y="86.6">C4</text>
<text x="59.7" y="89.1">100n</text>
<text x="67.3" y="86">KC508</text>
<text x="81.5" y="89.7" transform="rotate(-90 81.5 89.7)">R7</text>
<text x="95.9" y="89.8">10n</text>
<text x="145.3" y="86">+5V</text>
<text x="161.4" y="86.6">ALS-318</text>
<text x="165.7" y="84">DIS1</text>
<text x="174.9" y="88.4" transform="rotate(-90 174.9 88.4)">K1</text>
<text x="178.7" y="88.4" transform="rotate(-90 178.7 88.4)">K2</text>
<text x="182.5" y="88.4" transform="rotate(-90 182.5 88.4)">K3</text>
<text x="186.3" y="88.4" transform="rotate(-90 186.3 88.4)">K4</text>
<text x="190.1" y="88.4" transform="rotate(-90 190.1 88.4)">K5</text>
<text x="193.9" y="88.4" transform="rotate(-90 193.9 88.4)">K6</text>
<text x="197.7" y="88.4" transform="rotate(-90 197.7 88.4)">K7</text>
<text x="201.5" y="88.4" transform="rotate(-90 201.5 88.4)">K8</text>
<text x="205.3" y="88.4" transform="rotate(-90 205.3 88.4)">K9</text>
<text x="85.3" y="91.5" transform="rotate(-90 85.3 91.5)">100</text>
<text x="142" y="101.2">A</text>
<text x="150.7" y="101.6" transform="rotate(-90 150.7 101.6)">NC</text>
<text x="153.8" y="101.2">0</text>
<text x="47.5" y="106.3">+5V</text>
<text x="142" y="106.3">C</text>
<text x="142" y="103.7">B</text>
<text x="148.2" y="102.6" transform="rotate(-90 148.2 102.6)">VCC</text>
<text x="153.8" y="103.7">1</text>
<text x="153.8" y="106.3">2</text>
<text x="142" y="108.8">D</text>
<text x="153.8" y="108.8">3</text>
<text x="153.8" y="111.4">4</text>
<text x="153.8" y="113.9">5</text>
<text x="153.8" y="116.4">6</text>
<text x="153.8" y="119">7</text>
<text x="49.9" y="120.3">&amp;</text>
<text x="50.4" y="120.4" transform="rotate(-90 50.4 120.4)">VCC</text>
<text x="53.3" y="121.5">IO11E</text>
<text x="53.3" y="124.1">MH7400</text>
<text x="153.8" y="121.5">8</text>
<text x="231.6" y="124.1">+5V</text>
<text x="50.4" y="127.3" transform="rotate(-90 50.4 127.3)">GND</text>
<text x="142" y="126.6">I</text>
<text x="149.5" y="127.3" transform="rotate(-90 149.5 127.3)">GND</text>
<text x="150.6" y="131.7">IO12</text>
<text x="153.7" y="126.6">O</text>
<text x="150.6" y="134.2">MH1082</text>
<text x="219.9" y="139.2" transform="rotate(-90 219.9 139.2)">R33</text>
<text x="223.7" y="138.9" transform="rotate(-90 223.7 138.9)">5k6</text>
<text x="226.3" y="139.2" transform="rotate(-90 226.3 139.2)">R34</text>
<text x="230.1" y="138.9" transform="rotate(-90 230.1 138.9)">5k6</text>
<text x="232.6" y="139.2" transform="rotate(-90 232.6 139.2)">R35</text>
<text x="236.4" y="138.9" transform="rotate(-90 236.4 138.9)">5k6</text>
<text x="19" y="145.6">VBB</text>
<text x="119.4" y="146.3">-5V</text>
<text x="19" y="153.3">VDD</text>
<text x="119.4" y="153.9">+12V</text>
<text x="186" y="159.6">U1</text>
<text x="19" y="162.2">VCC</text>
<text x="39.5" y="167.8" transform="rotate(-90 39.5 167.8)">D5</text>
<text x="44.6" y="167.6" transform="rotate(-90 44.6 167.6)">D6</text>
<text x="82.6" y="166.6">C11</text>
<text x="91.4" y="166.6">C12</text>
<text x="100.3" y="166.6">C13</text>
<text x="109.2" y="166.6">C14</text>
<text x="119.4" y="162.8">+5V</text>
<text x="139.7" y="167.9">H1</text>
<text x="180.8" y="162.2">PMI_keyboard</text>
<text x="19.1" y="172.3">VSS</text>
<text x="34.1" y="168" transform="rotate(-90 34.1 168)">D4</text>
<text x="51.7" y="168.3" transform="rotate(-90 51.7 168.3)">C8</text>
<text x="56.7" y="168.3" transform="rotate(-90 56.7 168.3)">100u</text>
<text x="59.3" y="168.3" transform="rotate(-90 59.3 168.3)">C9</text>
<text x="64.4" y="168.3" transform="rotate(-90 64.4 168.3)">100u</text>
<text x="66.9" y="169.5" transform="rotate(-90 66.9 169.5)">100u</text>
<text x="72" y="168.4" transform="rotate(-90 72 168.4)">C10</text>
<text x="82.6" y="169.1">100n</text>
<text x="91.4" y="169.1">100n</text>
<text x="100.3" y="169.1">100n</text>
<text x="109.2" y="169.1">100n</text>
<text x="139.7" y="170.4">MountingHole</text>
<text x="36.4" y="179.2" transform="rotate(-90 36.4 179.2)">KA261</text>
<text x="41.5" y="179.2" transform="rotate(-90 41.5 179.2)">KA261</text>
<text x="46.6" y="179.1" transform="rotate(-90 46.6 179.1)">KA261</text>
<text x="139.7" y="174.2">H2</text>
<text x="139.7" y="176.8">MountingHole</text>
<text x="139.7" y="180.6">H3</text>
<text x="139.7" y="183.1">MountingHole</text>
<text x="104.1" y="188.8">H5</text>
<text x="104.1" y="191.4">Prototype_area</text>
<text x="139.7" y="186.9">H4</text>
<text x="139.7" y="189.5">MountingHole</text>
</g>
<g font-size="1.8" fill="#a90000">
<text x="95.2" y="37.8">8</text>
<text x="104.1" y="40.4">9</text>
<text x="133.1" y="41.3" transform="rotate(-90 133.1 41.3)">1</text>
<text x="156" y="41.3" transform="rotate(-90 156 41.3)">1</text>
<text x="178.8" y="41.3" transform="rotate(-90 178.8 41.3)">1</text>
<text x="201.7" y="41.3" transform="rotate(-90 201.7 41.3)">1</text>
<text x="224.5" y="41.3" transform="rotate(-90 224.5 41.3)">1</text>
<text x="247.4" y="41.3" transform="rotate(-90 247.4 41.3)">1</text>
<text x="270.3" y="41.3" transform="rotate(-90 270.3 41.3)">1</text>
<text x="127.9" y="44.2">2</text>
<text x="150.7" y="44.2">2</text>
<text x="173.6" y="44.2">2</text>
<text x="196.5" y="44.2">2</text>
<text x="219.3" y="44.2">2</text>
<text x="242.2" y="44.2">2</text>
<text x="265" y="44.2">2</text>
<text x="133.1" y="49" transform="rotate(-90 133.1 49)">3</text>
<text x="156" y="49" transform="rotate(-90 156 49)">3</text>
<text x="178.8" y="49" transform="rotate(-90 178.8 49)">3</text>
<text x="201.7" y="49" transform="rotate(-90 201.7 49)">3</text>
<text x="224.5" y="49" transform="rotate(-90 224.5 49)">3</text>
<text x="247.4" y="49" transform="rotate(-90 247.4 49)">3</text>
<text x="270.3" y="49" transform="rotate(-90 270.3 49)">3</text>
<text x="85" y="60.7">4</text>
<text x="85" y="65.8">5</text>
<text x="93.9" y="63.2">6</text>
<text x="100.3" y="60.7">1</text>
<text x="100.3" y="65.8">2</text>
<text x="109.1" y="63.2">3</text>
<text x="82.3" y="69.3" transform="rotate(-90 82.3 69.3)">3</text>
<text x="65.8" y="75.6" transform="rotate(-90 65.8 75.6)">3</text>
<text x="77.1" y="72.1">2</text>
<text x="82.3" y="76.9" transform="rotate(-90 82.3 76.9)">1</text>
<text x="60.6" y="78.5">2</text>
<text x="65.8" y="83.3" transform="rotate(-90 65.8 83.3)">1</text>
<text x="173.7" y="78.2" transform="rotate(-90 173.7 78.2)">4</text>
<text x="177.5" y="78.8" transform="rotate(-90 177.5 78.8)">12</text>
<text x="181.4" y="78.8" transform="rotate(-90 181.4 78.8)">16</text>
<text x="185.2" y="78.2" transform="rotate(-90 185.2 78.2)">8</text>
<text x="189" y="78.8" transform="rotate(-90 189 78.8)">10</text>
<text x="192.8" y="78.2" transform="rotate(-90 192.8 78.2)">2</text>
<text x="196.6" y="78.8" transform="rotate(-90 196.6 78.8)">14</text>
<text x="200.4" y="78.2" transform="rotate(-90 200.4 78.2)">6</text>
<text x="147.1" y="96" transform="rotate(-90 147.1 96)">8</text>
<text x="149.6" y="96" transform="rotate(-90 149.6 96)">9</text>
<text x="173.7" y="92.1" transform="rotate(-90 173.7 92.1)">1</text>
<text x="177.5" y="92.1" transform="rotate(-90 177.5 92.1)">3</text>
<text x="181.4" y="92.1" transform="rotate(-90 181.4 92.1)">5</text>
<text x="185.2" y="92.1" transform="rotate(-90 185.2 92.1)">7</text>
<text x="189" y="92.1" transform="rotate(-90 189 92.1)">9</text>
<text x="192.8" y="92.8" transform="rotate(-90 192.8 92.8)">11</text>
<text x="196.6" y="92.8" transform="rotate(-90 196.6 92.8)">13</text>
<text x="200.4" y="92.8" transform="rotate(-90 200.4 92.8)">15</text>
<text x="204.2" y="92.8" transform="rotate(-90 204.2 92.8)">17</text>
<text x="137.7" y="100.1">5</text>
<text x="157.4" y="100.1">10</text>
<text x="137.7" y="107.7">2</text>
<text x="137.7" y="105.2">3</text>
<text x="137.7" y="102.6">4</text>
<text x="157.4" y="102.6">11</text>
<text x="157.4" y="105.2">12</text>
<text x="157.4" y="107.7">13</text>
<text x="157.4" y="110.2">14</text>
<text x="157.4" y="112.8">15</text>
<text x="49.3" y="114.3" transform="rotate(-90 49.3 114.3)">14</text>
<text x="157.4" y="115.3">16</text>
<text x="157.4" y="117.9">17</text>
<text x="137.7" y="125.5">6</text>
<text x="157.4" y="120.4">18</text>
<text x="158" y="125.5">7</text>
<text x="49.3" y="131.5" transform="rotate(-90 49.3 131.5)">7</text>
<text x="148.3" y="131.5" transform="rotate(-90 148.3 131.5)">1</text>
<text x="169.9" y="139.1" transform="rotate(-90 169.9 139.1)">3</text>
<text x="173.7" y="139.1" transform="rotate(-90 173.7 139.1)">7</text>
<text x="177.5" y="139.1" transform="rotate(-90 177.5 139.1)">8</text>
<text x="181.4" y="139.1" transform="rotate(-90 181.4 139.1)">9</text>
<text x="185.2" y="139.7" transform="rotate(-90 185.2 139.7)">10</text>
<text x="189" y="139.7" transform="rotate(-90 189 139.7)">11</text>
<text x="192.8" y="139.7" transform="rotate(-90 192.8 139.7)">12</text>
<text x="196.6" y="139.7" transform="rotate(-90 196.6 139.7)">13</text>
<text x="200.4" y="139.7" transform="rotate(-90 200.4 139.7)">14</text>
<text x="204.2" y="139.7" transform="rotate(-90 204.2 139.7)">15</text>
<text x="163.1" y="144.5">1</text>
<text x="163.1" y="148.3">2</text>
<text x="210.1" y="148.3">5</text>
<text x="210.1" y="144.5">6</text>
<text x="210.1" y="152.1">4</text>
</g>
<g font-size="1.4" fill="#840000">
<text x="167.8" y="144.2">RE</text>
<text x="168.5" y="148">I</text>
<text x="174.7" y="148">2</text>
<text x="178.5" y="148">6</text>
<text x="178.5" y="144.2">S</text>
<text x="182.3" y="148">A</text>
<text x="182.3" y="144.2">L</text>
<text x="186.1" y="148">R</text>
<text x="189.4" y="144.2">BR</text>
<text x="189.9" y="148">F</text>
<text x="193.6" y="144.2">M</text>
<text x="193.7" y="148">E</text>
<text x="197.5" y="148">B</text>
<text x="201.3" y="148">7</text>
<text x="205" y="144.2">=</text>
<text x="205.1" y="148">3</text>
<text x="174.7" y="151.9">0</text>
<text x="178.5" y="151.9">4</text>
<text x="182.3" y="151.9">8</text>
<text x="185.6" y="151.9">EX</text>
<text x="189.9" y="151.9">D</text>
<text x="193.7" y="151.9">C</text>
<text x="197.5" y="151.9">9</text>
<text x="201.3" y="151.9">5</text>
<text x="205.1" y="151.9">1</text>
</g>
</svg>
